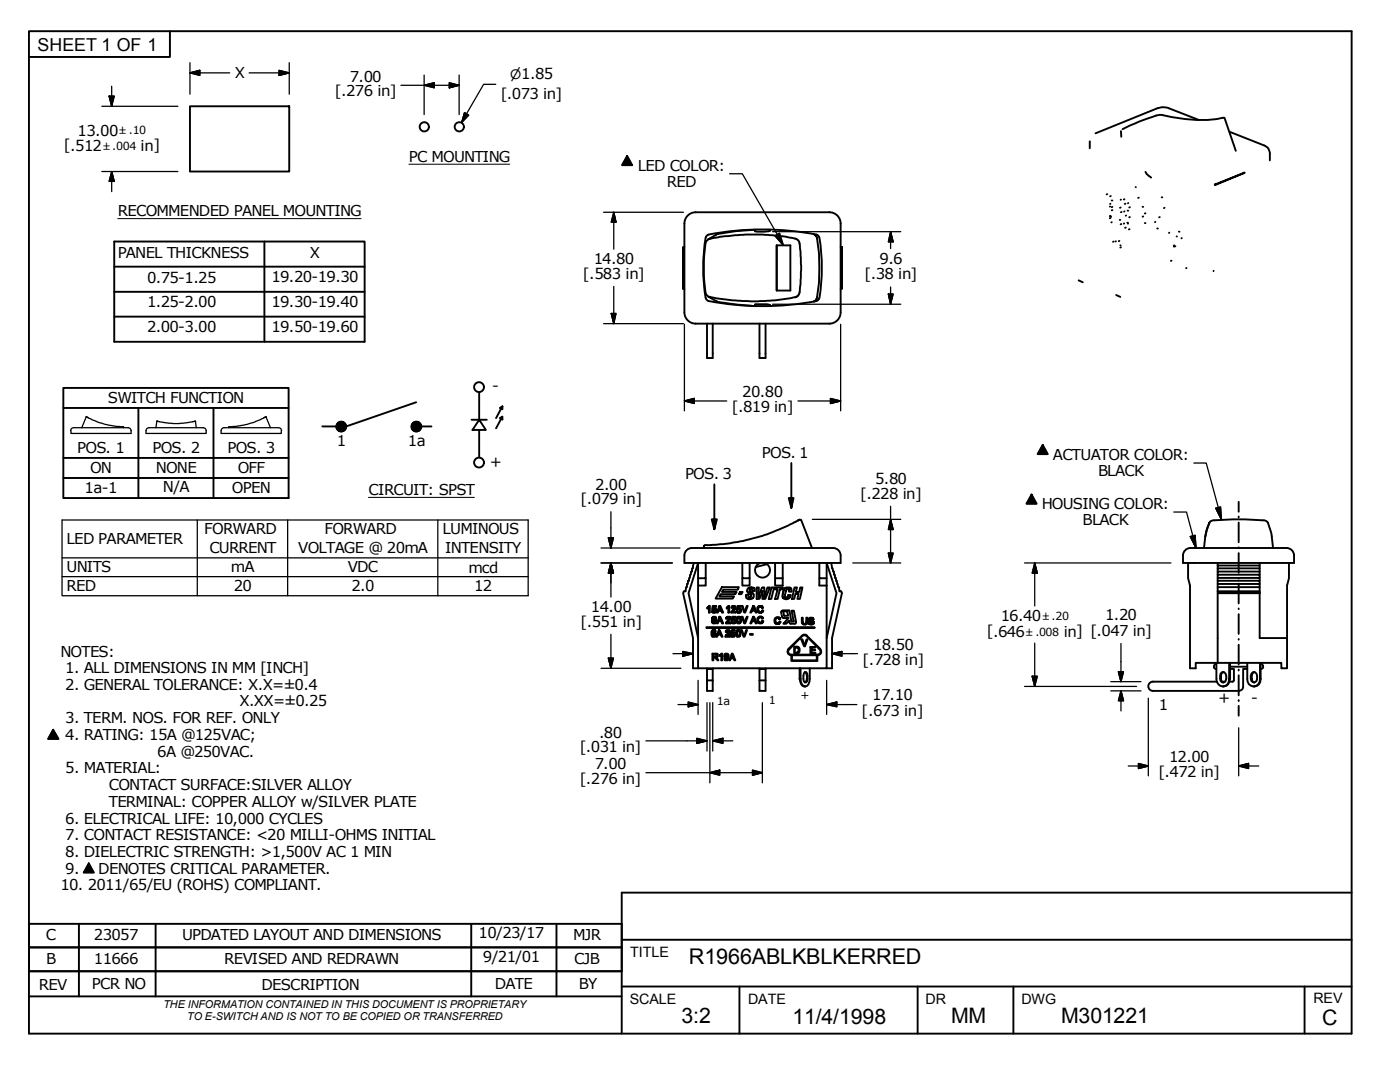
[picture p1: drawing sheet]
<svg xmlns="http://www.w3.org/2000/svg" width="279mm" height="216mm" viewBox="0 0 279 216" stroke-linecap="round" stroke-linejoin="round" font-family="sans-serif">
<!-- layer: Visible Edges(ANSI) -->
<g fill="none" stroke="#000" stroke-width=".38">
<path d="M228.6 34.3l.3 .4 .8 .7M242.4 36.8l6-2.3-5.8 2.4zM248.3 34.4v.1M136.5 57.7v-8.4h-.2v8.4h.3M136.5 49.3h.1M140.8 47.4a37.5 37.5 0 0 0 0 12M140.9 59.5l.1 .2 .4 .4M141.4 46.8a57.3 57.3 0 0 1 21.5 0M141.4 46.8l-.2 .1-.3 .5M153.7 45.8a.71 .71 0 0 1-.9 .4h-1.5a.4 .4 0 0 1-.6-.4l-3.7 .3-3.7 .6M155 49h2.7v9h-2.7zM155 49v9"/>
<path d="M162.9 46.8l.5 .3 .1 .3M163.1 47.6a38.2 38.2 0 0 1 0 11.6M163.5 59.5l-.3 .4-.3 .2M163.5 47.4a37.5 37.5 0 0 1 0 12.1M167.8 49.3h.1M167.8 57.7h.1M167.9 49.3h.1v8.4h-.1zM242.2 54v.1M141.1 64.6v5.9M141.4 60.1a57.3 57.3 0 0 0 21.5 0M142.2 64.6v6.8M143.3 60.3l7.4 .8a.48 .48 0 0 1 .2-.4 .48 .48 0 0 1 .5 0h1.7a.47 .47 0 0 1 .6 .4"/>
<path d="M151.6 64.6v5.9M152.8 64.6v6.8M136.6 112.3h31.2M138.1 109.3a1.49 1.49 0 0 0-1.5 1.5M138.5 112.3l-.2 1.1h-.2v.6h-.2v.7h-.2v.6h-.2v.7l-.2-.1v.6h-.2v.7h-.2l-.1 .8h-.3l-.2 .4 2 8.9v6h1M140.5 109v.3M140.8 112.3v3.1h-1.5M140.8 115.4v1.4h-1.5M144.1 117.2h3.3l-.1 .5h-3l-.2 .4h2.9l-.3 .5h-2.9l-.2 .4h2.9l-.3 .4h-3.4zM147.7 118.1h.5l-.2 .5h-.6zM148.1 112.3v3.1h1.5v-3.1M148.1 115.4v1.4h1.5v-1.4"/>
<path d="M149.3 117.4l.2-.2h.4a.55 .55 0 0 1 .6 .1 .55 .55 0 0 1 .1 .6h-.4a.31 .31 0 0 0-.2-.4 .31 .31 0 0 0-.4 .2 .31 .31 0 0 0 .3 .4l.1 .1a.7 .7 0 0 1 .4 .9 .7 .7 0 0 1-.9 .5 .67 .67 0 0 1-.6-.9h.5a.32 .32 0 0 0 .1 .5 .32 .32 0 0 0 .4-.2 .32 .32 0 0 0-.2-.4l-.2-.2a.61 .61 0 0 1-.2-1zM151 117.2h.4v2l.7-2h.4v2l.7-2h.5l-1 2.3h-.6v-1.6l-.5 1.6h-.6zM151.7 112.3a1.49 1.49 0 0 0-.7 2.3 1.49 1.49 0 0 0 2.4 0 1.49 1.49 0 0 0-.8-2.3M153 112.6l-2.2 .6M154 117.2h.5l-.6 2.3h-.5zM154.7 112.3v3.1h1.5v1.4h-1.5v-1.4M154.7 117.2h1.6l-.2 .4h-.5l-.4 1.9h-.5l.5-1.9h-.6zM156.2 112.3v3.1M156.6 117.4l.5-.2a.62 .62 0 0 1 .7 .1 .62 .62 0 0 1 .1 .7h-.4a.35 .35 0 0 0-.3-.5 .35 .35 0 0 0-.4 .5l-.1 .5a.4 .4 0 0 0-.1 .5 .4 .4 0 0 0 .5 .2l.2-.5 .4 .1a.77 .77 0 0 1-.8 .8 .77 .77 0 0 1-.7-1zM158.6 117.2h.5l-.3 .9h.7l.2-.9h.4l-.5 2.3h-.5l.3-1h-.7l-.2 1h-.4zM158.6 104.2a41 41 0 0 1-16.8 4.6M159.9 103.8l2.2 5.5"/>
<path d="M163.5 112.3v3.1h1.5M163.5 115.4v1.4h1.5M165 116.8v16.5h-25.7v-21l-1.9 6.1 1.9 8.9M165 116.8v-4.5l1.9 6.1-1.9 8.9M165.9 112.3l.3 1.7h.2v.7h.2v.6h.2l.5 1.9h.1l.1 .8h.4l.1 .4-1.9 8.9v6h-1.1M237.1 112.3v3.1l.4 1.4v16.5h1.1v-1h17.1v1h1.2v-6h-5.5v-8.9M237.6 109.3a1.49 1.49 0 0 0-1.5 1.6v1.4h22.2M240.5 107.1l-.2 2.2M243 118h8.4v.4h-8.4zM243 118v-.8h8.4v.8M243 117.2v-.7h8.4v.7M243 116.5v-.6h8.4v.6"/>
<path d="M243 115.9v-.6h8.4v.6M243 115.3v-.6h8.4v.6M243 114.7v-.7h8.4v.7M243 114v-.6h8.4v.6M243 113.4v-.6h8.4v.6M243 112.3v.5M243 118.4v13.9M251.4 112.3v.5M253.8 107.1l.3 2.2M256.8 109.3a1.49 1.49 0 0 1 1.5 1.5M257.2 112.3v3.1l-.3 1.4v10.5M141 125.2h21.6v.1h-21.6z"/>
<path d="M141.1 133.3v.2M141.2 121.2l.5-.3v1.3h-.2v-1l-.3 .2zM142.1 125.8a.43 .43 0 0 1 .7 .2h-.1a.35 .35 0 0 0-.5-.1 .35 .35 0 0 0-.1 .5 .42 .42 0 0 1 .7 .1 .42 .42 0 0 1-.3 .6 .42 .42 0 0 1-.5-.5zM142.2 123.2a.37 .37 0 0 1 .5-.1 .37 .37 0 0 1 0 .5 .4 .4 0 0 1 .1 .6 .4 .4 0 0 1-.6 .1 .4 .4 0 0 1 0-.6l.2-.1-.3-.2zM142.2 130.4h.6a.36 .36 0 0 1 .5 .3 .36 .36 0 0 1-.4 .4l.5 .7h-.2l-.4-.6h-.4v.6h-.2zM142.2 120.9h.7v.2h-.5l-.1 .4a.42 .42 0 0 1 .6 .2 .42 .42 0 0 1-.2 .5 .42 .42 0 0 1-.6-.3h.1a.31 .31 0 0 0 .5 .1 .31 .31 0 0 0 0-.5 .31 .31 0 0 0-.5 .2l-.1-.1zM142.2 133.5v4.4M142.2 133.5h-1.1v2.3M142.2 133.3v.2M142.4 130.6h.4a.23 .23 0 0 1 .3 .2 .23 .23 0 0 1-.4 .2h-.3zM143.4 125.7h.2l.6 1.4h-.2l-.2-.5h-.5l-.2 .5h-.2zM143.5 125.9l.3 .6h-.5z"/>
<path d="M143.6 123.1h.2l.5 1.3h-.2l-.1-.4h-.6l-.1 .4h-.2zM143.6 120.9h.2l.5 1.3h-.2l-.1-.3h-.6l-.1 .3h-.2zM143.6 123.2l.3 .6h-.5zM143.6 121l.3 .7h-.5zM143.8 130.6l.3-.2v1.4h-.1v-1.1l-.4 .2zM144.7 130.5a.58 .58 0 0 1 .6 .1 .58 .58 0 0 1 .1 .7 .42 .42 0 0 1-.3 .5 .42 .42 0 0 1-.5-.4h.1a.3 .3 0 0 0 .4 .2 .3 .3 0 0 0 .1-.5 .43 .43 0 0 1-.6 0 .43 .43 0 0 1 .1-.6zM144.9 125.8a.48 .48 0 0 1 .8 .1 .48 .48 0 0 1-.4 .7l-.3 .3h.7v.2h-.9l.3-.5a.53 .53 0 0 0 .3-.7h-.3l-.3 .2zM145 121.2l.5-.3v1.3h-.1v-1l-.3 .2zM145 123.1a.47 .47 0 0 1 .8 .2 .47 .47 0 0 1-.4 .7l-.3 .2h.7v.2h-.9l.3-.4a.58 .58 0 0 0 .3-.8h-.1a.21 .21 0 0 0-.2 0 .21 .21 0 0 0-.1 .2h-.2zM146 125.7h.7v.2h-.5l-.2 .3a.46 .46 0 0 1 .7 .2 .46 .46 0 0 1-.3 .6 .46 .46 0 0 1-.5-.3h.1a.31 .31 0 0 0 .4 .2 .31 .31 0 0 0 .2-.4 .31 .31 0 0 0-.4-.2l-.3 .1zM146 130.4h.2l.5 1.4h-.1l-.2-.4h-.5l-.4 .4zM146 121a.47 .47 0 0 1 .8 .2 .47 .47 0 0 1-.4 .7l-.2 .2h.6v.1h-.9l.5-.5a.32 .32 0 0 0 .3-.4 .32 .32 0 0 0-.4-.3l-.1 .3h-.2z"/>
<path d="M146.1 130.6l.3 .6h-.5zM146.1 123.1h.7v.1h-.6v.4a.44 .44 0 0 1 .6 .1 .44 .44 0 0 1-.2 .7 .44 .44 0 0 1-.6-.4h.1a.31 .31 0 0 0 .4 .2 .31 .31 0 0 0 .2-.4 .31 .31 0 0 0-.4-.2l-.3 .2zM147.1 123.1a.63 .63 0 0 1 .7 .2 .63 .63 0 0 1 .1 .7 .46 .46 0 0 1-.6 .4 .46 .46 0 0 1-.3-.6zM147.1 125.7a.6 .6 0 0 1 .6 .3 .6 .6 0 0 1 .1 .6 .42 .42 0 0 1-.5 .5 .42 .42 0 0 1-.4-.5v-.6zM147.2 120.9h.6v.2h-.5v.4a.44 .44 0 0 1 .6 .2 .44 .44 0 0 1-.2 .6 .44 .44 0 0 1-.6-.3l-.1-.1h.2a.29 .29 0 0 0 .4 .2 .29 .29 0 0 0 .1-.4 .29 .29 0 0 0-.3-.2l-.3 .1zM147.2 125.9a.55 .55 0 0 1 .4 .8 .27 .27 0 0 1-.4 .2 .27 .27 0 0 1-.1-.3zM147.3 123.3a.4 .4 0 0 1 .4 .1 .4 .4 0 0 1 0 .5 .3 .3 0 0 1-.4 .4 .3 .3 0 0 1-.1-.5zM147.9 125.7h.2l.4 1.2 .4-1.2h.2l-.5 1.4h-.2zM148 123.1h.2l.4 1.2 .4-1.2h.2l-.5 1.3h-.2zM148 120.9h.2l.4 1.2 .4-1.2h.2l-.5 1.3h-.2zM149.7 126.5h.5v.2h-.5zM150.3 120.9h.2l.5 1.3h-.2l-.1-.3h-.6l-.2 .3h-.2z"/>
<path d="M150.3 123.1h.2l.5 1.3h-.2l-.1-.4h-.6l-.2 .4h-.2zM150.4 121l.2 .7h-.4zM150.4 123.2l.2 .6h-.4zM151.2 123.3a.59 .59 0 0 1 .6-.3 .59 .59 0 0 1 .5 .4h-.2a.46 .46 0 0 0-.7-.1 .46 .46 0 0 0-.1 .7 .42 .42 0 0 0 .5 .3 .42 .42 0 0 0 .3-.4l.2 .1a.63 .63 0 0 1-.9 .4 .63 .63 0 0 1-.3-.9zM151.2 121.2a.62 .62 0 0 1 1.1 .1h-.2a.42 .42 0 0 0-.6-.2 .42 .42 0 0 0-.2 .6 .42 .42 0 0 0 .4 .4 .42 .42 0 0 0 .4-.3l.2 .1a.63 .63 0 0 1-.9 .3 .63 .63 0 0 1-.2-1zM151.6 133.3v.2M152.8 133.5v4.4M152.8 133.5h-1.2v2.3M152.8 133.3v.2M154.6 123.4a.59 .59 0 0 1 .6-.3 .59 .59 0 0 1 .5 .4l-.1 .1a.5 .5 0 0 0-.8 0 .5 .5 0 0 0 .2 .7l.3 .1 .3-.4 .2 .1a.66 .66 0 0 1-1 .3 .66 .66 0 0 1-.2-1zM156.2 121.9l-.3 .3 .2 .9 .3 .2M156.2 121.8h1.3l.4 2.2h.4"/>
<path d="M156.3 122l.3 .9M156.3 123.3h1.1l-1.1 1.2h.6l.6-.7v.4M156.4 122l-.1 .1M156.4 122h.7l.2 .9h-.8M157.4 129.5a.73 .73 0 0 0-.2 .8 .73 .73 0 0 0 .7 .4v1.2h5.2l.1-1.2a.73 .73 0 0 0 .6-.4 .73 .73 0 0 0-.1-.8M157.5 129.6a.6 .6 0 0 0-.2 .7 .6 .6 0 0 0 .6 .3h5.3a.6 .6 0 0 0 .5-.4 .6 .6 0 0 0-.1-.6M158.1 130.7h4.9v1.1h-4.9zM158.4 124l-.4-2.1h.4l.5 2.2M158.4 123.9l-.1 .1M158.5 129h.4a.67 .67 0 0 1 .7 .7 .67 .67 0 0 1-.7 .7h-.4zM158.6 129.2h.3a.51 .51 0 0 1 .5 .5 .51 .51 0 0 1-.5 .5h-.3zM158.9 124.1l-.1 .3-.2 .1h-.8l-.3-.3"/>
<path d="M159.6 133.3v2.1M159.8 133.3v2.1a1.26 1.26 0 0 0 1 1.6M159.9 127.6h.2l.4 1.2 .5-1.2h.2l-.5 1.4h-.2zM160 123.3h.2v.7a.36 .36 0 0 0 .4 .5 .36 .36 0 0 0 .3-.5v-.7h.2v.7a.55 .55 0 0 1-.5 .7 .55 .55 0 0 1-.6-.7zM160 126.9l-2.6 2.6M160 126.8a.73 .73 0 0 1 1.1 0M160.1 126.9l-2.6 2.7M160.1 126.9a.6 .6 0 0 1 .9 0M161 126.9l2.6 2.7M161 126.9l2.7 2.6M161 134.9v.5M161.5 123.4a.54 .54 0 0 1 .9 .2h-.2a.33 .33 0 0 0-.3-.2 .33 .33 0 0 0-.4 .2l.2 .2a.52 .52 0 0 1 .6 .2 .52 .52 0 0 1 0 .5 .59 .59 0 0 1-.9-.4h.1a.39 .39 0 0 0 .4 .4 .39 .39 0 0 0 .3-.4 .59 .59 0 0 1-.7-.7z"/>
<path d="M161.6 133.3v2.1M161.7 129.1h1v.1h-.8v.5h.8v.1h-.8v.5h.9v.1h-1.1zM230.1 136h12.8M230.1 137.9h17.2M230.1 136a.92 .92 0 0 0-.9 .9 .92 .92 0 0 0 .9 1M242.3 132.8v.5l.4 .2M242.7 132.3l-.4 .5M242.8 132.3v3.1a1.37 1.37 0 0 0 1.3 1.6 1.37 1.37 0 0 0 1.4-1.6v-3.1M243.5 134.9l.1-.5 .3-.3h.4l.3 .3 .1 1M243.9 136h.6M244.2 134.1l-.4 .3-.2 .5M245.3 132.3v3.1a1.33 1.33 0 0 1-1.2 1.6"/>
<path d="M245.4 136h.6M245.5 133.5h.8v2.3M245.5 133h3.4M246.3 135.7l-.3 .3M248.1 137.1a.73 .73 0 0 1-.7 .7M248.9 133.5h-.8v3.6M248.9 132.3v3.1a1.35 1.35 0 0 0 1.4 1.6 1.35 1.35 0 0 0 1.3-1.6v-3.1M249.6 134.9l.1-.5 .4-.3h.3l.4 .3 .1 1M250.3 134.1l-.4 .3-.1 .5M251.5 132.3v3.1a1.33 1.33 0 0 1-1.2 1.6M251.7 132.3l.3 .5M252 132.8v.5l-.4 .2"/>
<circle cx="142.4" cy="126.6" r=".27"/>
<circle cx="142.5" cy="124" r=".26"/>
<circle cx="142.5" cy="123.4" r=".23"/>
<circle cx="144.9" cy="130.9" r=".28"/>
</g>
<!-- layer: Visible Tangent Edges(ANSI) -->
<g fill="none" stroke="#000" stroke-width=".38">
<path d="M217.5 28.2v1.4M221 38.7l-.1 .1M221.7 39.1l-.1 .1M223.7 39.8l-.1 .1M223.7 26.2l.1 1.1M224 25.8a35.2 35.2 0 0 1 7.5-2.9 35.1 35.1 0 0 0 11.4 .8l1.4-.2 2.3 6.6M224.4 39.8h-.1M226.6 37.3h.1M227.3 39.4l-.2 .1M231.8 39.4h.2M239.3 23.9l-6.1-2.3a3.3 3.3 0 0 0-2.2 0l-12.4 5M245.4 26.3l6.9 2.7 .8 .6a3.6 3.6 0 0 1 .3 2.4"/>
<path d="M136.6 44.6v17.7a2.25 2.25 0 0 0 2.2 2.3M138.8 42.4h26.7M138.8 42.4a2.25 2.25 0 0 0-2.2 2.2M141.4 47.8l.4-.2a41.1 41.1 0 0 1 17.3 .2l.3 .3a31.7 31.7 0 0 1 0 10.6l-.4 .5a41.3 41.3 0 0 1-17.6 0M143.3 46.7h-.3l-1.8 1.2a2.09 2.09 0 0 0-.5 1.9 27.8 27.8 0 0 0 .3 9l.4 .4 1.9 1.1M162.4 46.7l.4 .3 .3 .6M163.1 59.2l-.2 .6-.5 .4M165.5 42.4a2.25 2.25 0 0 1 2.3 2.2M167.8 44.6v17.7a2.25 2.25 0 0 1-2.3 2.3M215.3 55.9l.8 .4M221.5 41.2h.1M221.6 40.6v.1"/>
<path d="M221.6 43.5l-.1 .1M221.6 43.1h-.1M221.9 40h.1M221.9 44.3l-.1 .1M222 41.3h-.1M222 41.9l-.1 .1M222.2 48.2l-.1 .1M222.7 48.1l-.1 .1M222.8 58.9l.8 .3M223.4 48.1h-.1M223.5 43.9h.1M223.6 49h.1"/>
<path d="M223.6 41.4l-.1 .1M223.7 49.3l-.1 .1M223.8 44.7l-.2 .1M223.8 42.3l-.1 .1M224.3 44.6h.1M224.4 42.2h-.1M224.6 40.6l-.1 .1M224.7 45.4l-.2 .1M224.7 43v.1M225 44.4h.1M225 42h.2M225.1 44.6h.1"/>
<path d="M225.2 40.5l-.1 .1M225.4 45.7l-.1 .1M225.5 41.3l-.1 .1M225.5 43.3l-.1 .1M228 41.3h.2M228.2 43.2h-.2M228.5 44.5h.1M228.6 42.5l-.1 .1M230.6 44.3h-.1M230.9 45.6h.2M231.5 43.3l-.2 .1M232.4 41.5h-.1"/>
<path d="M233.4 46.4l-.1 .1M233.8 52l-.1 .1M234.4 49.1l-.1 .1M234.4 49h-.1M234.8 47.2h.1M235.3 46.2h.1M235.8 47.5v.1M236.8 53.5h-.1M138.8 64.6h26.7M141.1 70.5v.9h1.1M151.6 70.5v.9h1.2M136.6 110.9v1.4"/>
<path d="M138 109.3h28.2M140.6 108.8l-.1 .2M140.7 108.8h1.1M159.6 103.7l.2 .1M159.6 103.7l-1 .5M166.3 109.3a1.49 1.49 0 0 1 1.5 1.5v1.5M237.6 109.3h19.2M241.3 104.3l-.8 2.8zM241.4 104.3a.77 .77 0 0 1 1-.5 48.6 48.6 0 0 1 10.3 .1l.3 .4 .8 2.8M258.3 110.9v1.4M141.1 133.5h1.1M142.2 135.8h-1.1v2.1h1.1"/>
<path d="M151.6 133.5h1.2M152.8 135.8h-1.2v2.1h1.2M159.8 135.4h-.2a1.36 1.36 0 0 0 1.1 1.6M160.7 134.1l.2 .3 .1 .5h.2v.5h-.2l-.3 .8M161.2 134.9l-.3-.8h-.3a2.05 2.05 0 0 0 0 2h.3l.3-.7M161.6 135.4a1.38 1.38 0 0 1-.8 1.6M243.5 134.9h.1v.5h-.1zM243.5 135.4l.1 .5 .3 .2h.4l.3-.2 .1-.5M243.6 135.4l.2 .6 .4 .2M245.3 135.4h.2M249.6 134.9h.2v.5h-.2zM249.6 135.4l.1 .5 .4 .2h.3l.4-.2 .1-.5"/>
<path d="M249.8 135.4l.1 .6 .4 .2M251.5 135.4h.1"/>
</g>
<!-- layer: Visible Edges(ANSI) -->
<circle cx="242.4" cy="36.8" r=".19" fill="#000"/>
<!-- layer: Visible Tangent Edges(ANSI) -->
<g fill="#000">
<circle cx="221.6" cy="43.2" r=".19"/>
<circle cx="225.2" cy="42.2" r=".19"/>
<circle cx="234.4" cy="49.1" r=".19"/>
</g>
<!-- layer: Hatch -->
<g fill="#000" stroke="#000" stroke-width=".2">
<path d="M125.2 31.1l1 1.9h-2.1zM67.1 84.9l2 .1h-2zM67.1 84.9h2v.1zM67.1 84.8l2 .1zM67.2 84.7l1.8 .1h-1.9zM67.2 84.7h1.8v.1zM67.2 84.6l1.8 .1zM67.3 84.5l1.7 .1h-1.8zM67.3 84.5h1.6l.1 .1zM67.4 84.5h1.5zM67.4 84.5h1.4zM67.4 84.4l1.4 .1z"/>
<path d="M67.5 84.3l1.3 .1zM67.5 84.3h1.2zM67.6 84.3h1.1zM67.6 84.3h1zM67.7 84.2l.9 .1zM67.7 84.2h.8zM67.8 84.1l.7 .1zM67.8 84.1h.6zM67.9 84.1h.5zM67.9 84.1h.4zM68 84.1h.3zM68 84.1h.2z"/>
<path d="M67.9 86.1h.3zM68 86.1h.2zM67.8 86l.5 .1zM67.9 86.1h.4zM67.7 86h.7zM67.8 86h.6zM67.6 86h.9zM67.7 86h.8zM67.5 85.9l1.1 .1zM67.6 86h1zM67.4 85.9h1.3zM67.5 85.9h1.2z"/>
<path d="M67.4 85.8l1.4 .1zM67.4 85.9h1.4zM67.3 85.7l1.5 .1zM67.4 85.8h1.4zM67.2 85.6l1.7 .1h-1.6zM67.3 85.7h1.6zM67.2 85.5l1.8 .1zM67.2 85.6h1.8l-.1 .1zM67.1 85.3l1.9 .1zM67.1 85.4h1.9v.1zM67.1 85.4l1.9 .1h-1.8zM67.2 85.5h1.8z"/>
<path d="M67.1 85l2 .1zM67.1 85.1h2v.1zM67.1 85.1l2 .1h-2zM67.1 85.2h2v.1zM67.1 85.2l2 .1h-2zM67.1 85.3h2zM82.1 84.9l2 .1h-2zM82.1 84.9h2v.1zM82.2 84.8l1.9 .1zM82.2 84.7l1.9 .1h-1.9zM82.2 84.7h1.8l.1 .1zM82.2 84.7h1.8z"/>
<path d="M82.2 84.6l1.8 .1zM82.3 84.5l1.6 .1h-1.7zM82.3 84.5h1.6v.1zM82.3 84.5h1.6zM82.4 84.5h1.5zM82.4 84.4l1.4 .1zM82.4 84.4h1.4zM82.5 84.3l1.3 .1zM82.5 84.3h1.2zM82.6 84.3h1.1zM82.6 84.3h1zM82.7 84.2l.9 .1z"/>
<path d="M82.7 84.2h.8zM82.8 84.1l.7 .1zM82.8 84.1h.6zM82.9 84.1h.5zM82.9 84.1h.4zM83 84.1h.3zM83 84.1h.2zM82.9 86.1h.3zM83 86.1h.2zM82.8 86l.5 .1zM82.9 86.1h.4zM82.7 86h.7z"/>
<path d="M82.8 86h.6zM82.6 86h.9zM82.7 86h.8zM82.5 85.9l1.1 .1zM82.6 86h1zM82.4 85.9h1.3zM82.5 85.9h1.2zM82.4 85.8l1.4 .1zM82.4 85.9h1.4zM82.3 85.7l1.5 .1zM82.4 85.8h1.4zM82.2 85.6l1.7 .1h-1.6z"/>
<path d="M82.3 85.7h1.6zM82.2 85.5l1.7 .1zM82.2 85.6h1.7v.1zM82.2 85.4l1.8 .1h-1.8zM82.2 85.5h1.8zM82.1 85l2 .1zM82.1 85.1h2v.1zM82.1 85.1l2 .1h-2zM82.1 85.2h2v.1zM82.1 85.2l2 .1h-2zM82.1 85.3l2 .1zM82.2 85.4h1.9l-.1 .1z"/>
<path d="M208.1 88.8l1 1.8h-2zM205.9 98.7l1 1.8h-2zM10.6 145.6l1.1 1.8h-2.1zM17.7 172.3l1 1.8h-2z"/>
</g>
<g fill="#1e1e47" stroke="#1e1e47" stroke-width=".2">
<path d="M142.6 103.6h.5l-.5 2z"/>
<path d="M142 103.6h.6v2z"/>
<path d="M157.9 99.4h.5l-.5 1.9z"/>
<path d="M157.4 99.4h.5v1.9z"/>
<path d="M99.8 81.4l.5-.3v.6z"/>
<path d="M99.8 83.4l.5-.3v.6z"/>
</g>
<!-- layer: Sketch Geometry(ANSI) -->
<g fill="none" stroke="#000" stroke-width=".38">
<path d="M5.8 6.2h263.9v200h-263.9zM33.9 6.2v5.2h-28.1M37.9 21.2h19.8v13h-19.8zM125.2 31.1l1 1.9h-2.1zM22.8 48.2h50v20h-50zM22.8 53.2h50M22.8 58.2h50M52.8 48.2v20M12.6 77.4h45v22h-45zM22.8 63.2h50M95.6 78.3v5.5M12.6 95.4h45"/>
<path d="M12.6 91.4h45M12.6 81.4h45M27.6 81.4v18M42.6 81.4v18M64.3 85.1h2.8M83.1 80.3l-14 4.8M84.1 85.1h2M94.1 83.8h3.1M95.6 83.8l1.4 2h-2.7zM95.6 85.8v5.4M99.8 81.4l.5-.3v.6zM99.8 83.4l.5-.3v.6z"/>
<path d="M100 81.5l-1 1.9M100 83.6l-1 1.9M142.6 96.6v9l.5-2h-1.1l.6 2M157.9 92.4v8.9l.5-1.9h-1l.5 1.9M205.9 98.7l1 1.8h-2zM208.1 88.8l1 1.8h-2zM247.2 100.1v2M247.2 103.1v.2M247.2 104.3v3.9M247.2 109.2v.1M247.2 110.4v3.9M247.2 115.3v.1"/>
<path d="M247.2 116.5v3.9M247.2 121.4v.1M247.2 122.6v3.9M247.2 127.5v.1M247.2 128.7v3.9M247.2 133.6v.2M247.2 134.7v4M247.2 139.7v.2M10.6 145.6l1.1 1.8h-2.1zM247.2 140.8v2M17.7 172.3l1 1.8h-2zM269.7 178.1h-145.6v28.1"/>
<path d="M5.8 198.8h118.3M15.7 184.3v14.5M31.1 184.3v14.5M94 184.3v14.5M111.1 184.3v14.5M124.1 184.3h-118.3v4.7h118.3h-118.3v4.8h118.3h-118.3M124.1 187.5h145.6M124.1 196.8h145.6M147.6 196.8v9.4M183.1 196.8v9.4M202.2 196.8v9.4M260.3 196.8v9.4"/>
<circle cx="84.7" cy="25.3" r=".92"/>
<circle cx="91.7" cy="25.3" r=".92"/>
<circle cx="95.6" cy="77.2" r=".98"/>
<circle cx="68.1" cy="85.1" r=".98"/>
<circle cx="83.1" cy="85.1" r=".98"/>
<circle cx="95.6" cy="92.3" r=".98"/>
</g>
<!-- layer: Symbols(ANSI) -->
<path d="M81.6 32.8h20.1M23.5 43.6h48.6M73.5 99.3h21.2" fill="none" stroke="#000" stroke-width=".2"/>
<!-- layer: Dimensions(ANSI) -->
<g fill="none" stroke="#000" stroke-width=".25">
<path d="M21.8 19.2h1l-.5 2zM22.3 17.2v4M37.9 14.5l2-.5v1zM37.9 14.5h7.9M37.9 12.5v6.3M49.7 14.5h8M55.7 14l2 .5-2 .5zM57.7 12.5v6.3M80 17h11.6M84.6 17l2.1-.5v1zM84.6 15v7.9M89.7 16.5l1.9 .5-1.9 .5z"/>
<path d="M91.6 15v7.9M98.9 16.8h-2.4l-4.4 7.6M20.3 34.2h15.2M20.3 21.2h15.2M22.3 34.2l.5 2h-1zM22.3 34.2v4M92.7 22.5l.8 .5-1.4 1.4zM120.5 42.4h15.9M122.5 42.4l.4 1.9h-.9zM122.5 42.4v7.3M122.5 57.2v7.4M154.2 46.2h25.6"/>
<path d="M177.3 58.7h.9l-.5 2zM177.7 46.2l.5 2.1h-.9zM177.7 46.2v3.4M177.7 57.3v3.4M120.5 64.6h15.9M122 62.5h.9l-.4 2.1zM136.6 64.7v17.3M154.2 60.7h25.6M165.7 79.5l2.1 .5-2.1 .5zM167.8 64.7v17.3M136.6 80l2-.5v1zM136.6 80h8.4"/>
<path d="M159.3 80h8.5M120 112.3h14.2M120 109.3h15.7M121.4 107.3h1l-.5 2zM121.9 112.3l.5 2.1h-1zM121.9 102.1v7.2M121.9 112.3v6.8M162.1 103.6h17.7M170.2 112.3h9.6M177.3 110.4h.9l-.5 1.9zM177.7 103.6l.5 2.1h-.9zM177.7 101v11.3"/>
<path d="M204.5 112.3h29.2M206.5 112.3l.5 2.1h-1zM206.5 112.3v8.6M120 133.3h15.9M121.4 131.3h1l-.5 2zM121.9 126.6v6.7M134.3 130.4h4M136.3 130l2 .4-2 .5zM138.3 128.5v2.4M139.3 135.8v6.8M165 135.8v6.8M166.1 130.4l1.9-.4v.9z"/>
<path d="M166.1 130.4h5M204.5 137h22.3M206 134.9h1l-.5 2.1zM206.5 128.3v8.7M221.7 137.9h6M221.7 136h6M223.2 134h1l-.5 2zM223.7 137.9l.5 1.9h-1zM223.7 128.4v7.6M223.7 137.9v4M229.2 139.3v15.5M128.9 154.2h23.2"/>
<path d="M128.9 147.8h12.2M135.3 140.6h4M137.4 140.1l1.9 .5-1.9 .4zM139.1 147.3l2 .5-2 .5zM141.1 140.2v9.7M141.7 154.2l1.9-.5v1zM141.7 140.2v16M142.2 147.8l2.1-.5v1zM142.2 147.8h4M142.2 140.2v9.7M150.2 153.7l1.9 .5-1.9 .5zM152.1 140.2v16"/>
<path d="M165 140.6l2-.5v.9zM165 140.6h6M225.2 152.8h4M227.2 152.3l2 .5-2 .6zM247.2 152.8l2-.5v1.1zM247.2 152.8h4M247.2 145.2v9.6"/>
</g>
<g fill="#000" stroke="#000" stroke-width=".25">
<path d="M21.8 19.2l.5 2zM21.8 19.2h1l-.5 2zM37.9 14.5l2-.5zM37.9 14.5l2-.5v1zM55.7 15l2-.5zM55.7 14l2 .5-2 .5zM84.6 17l2.1-.5zM84.6 17l2.1-.5v1zM89.7 17.5l1.9-.5zM89.7 16.5l1.9 .5-1.9 .5zM22.3 34.2l.5 2zM22.3 34.2l.5 2h-1z"/>
<path d="M92.7 22.5l-.6 1.9zM92.7 22.5l.8 .5-1.4 1.4zM122.5 42.4l.4 1.9zM122.5 42.4l.4 1.9h-.9zM177.3 58.7l.4 2zM177.3 58.7h.9l-.5 2zM177.7 46.2l.5 2.1zM177.7 46.2l.5 2.1h-.9zM122 62.5l.5 2.1zM122 62.5h.9l-.4 2.1zM136.6 80l2-.5zM136.6 80l2-.5v1z"/>
<path d="M165.7 80.5l2.1-.5zM165.7 79.5l2.1 .5-2.1 .5zM121.4 107.3l.5 2zM121.4 107.3h1l-.5 2zM121.9 112.3l.5 2.1zM121.9 112.3l.5 2.1h-1zM177.3 110.4l.4 1.9zM177.3 110.4h.9l-.5 1.9zM177.7 103.6l.5 2.1zM177.7 103.6l.5 2.1h-.9zM206.5 112.3l.5 2.1zM206.5 112.3l.5 2.1h-1z"/>
<path d="M121.4 131.3l.5 2zM121.4 131.3h1l-.5 2zM136.3 130.9l2-.5zM136.3 130l2 .4-2 .5zM166.1 130.4l1.9-.4zM166.1 130.4l1.9-.4v.9zM206 134.9l.5 2.1zM206 134.9h1l-.5 2.1zM223.2 134l.5 2zM223.2 134h1l-.5 2zM223.7 137.9l.5 1.9zM223.7 137.9l.5 1.9h-1z"/>
<path d="M137.4 141l1.9-.4zM137.4 140.1l1.9 .5-1.9 .4zM139.1 148.3l2-.5zM139.1 147.3l2 .5-2 .5zM141.7 154.2l1.9-.5zM141.7 154.2l1.9-.5v1zM142.2 147.8l2.1-.5zM142.2 147.8l2.1-.5v1zM150.2 154.7l1.9-.5zM150.2 153.7l1.9 .5-1.9 .5zM165 140.6l2-.5zM165 140.6l2-.5v.9z"/>
<path d="M227.2 153.4l2-.6zM227.2 152.3l2 .5-2 .6zM247.2 152.8l2-.5zM247.2 152.8l2-.5v1.1z"/>
</g>
<!-- layer: 0 -->
<g fill="none" stroke="#000" stroke-width=".25">
<path d="M14.2 85.9v.6h12v-.6M17.2 83.2l-.9 2.1M17.3 83.2l2.1 1 1.7 .5 3.6 .6M17.3 83.1l-.1 .1M24.6 85.2v.1M25.6 85.3a.6 .6 0 0 1 .6 .6M25.6 85.3h-10.9a.6 .6 0 0 0-.6 .6M29.1 85.9a.6 .6 0 0 1 .6-.6h10.8a.6 .6 0 0 1 .6 .6M29.1 85.9v.6h12v-.6M31.2 84.1l.2-.1 3.1 .5h2.1l2.3-.5 .2 .1M31.3 84.1l-.2 1.2M39 84.1l.2 1.2"/>
<path d="M44.1 85.9v.6h12v-.6M44.7 85.3h10.9a.6 .6 0 0 1 .6 .6M44.7 85.3a.6 .6 0 0 0-.6 .6M45.7 85.2v.1M53 83.1l.1 .1M53 83.2l-2.1 1-1.7 .5-2.1 .4-1.4 .1M53.1 83.2l.9 2.1"/>
</g>
<!-- layer: Symbols(ANSI) -->
<path d="M145.6 34.7h2.5l8.2 14.3M154.7 47.1l.9-.6 .7 2.5zM238.3 92.4h2.4l3.1 11.3M12.4 103.8h93v15.1h-93zM12.4 111.3h93M12.4 115.1h93M39.4 103.8v15.1M57.4 103.8v15.1M87.4 103.8v15.1M234.3 102.2h2.5l1.9 7.1M237.6 107.1l.9-.3 .2 2.5zM242.6 101.4l1-.2 .2 2.5z" fill="none" stroke="#000" stroke-width=".25"/>
<path d="M154.7 47.1l1.6 1.9zM154.7 47.1l.9-.6 .7 2.5zM237.6 107.1l1.1 2.2zM237.6 107.1l.9-.3 .2 2.5zM242.6 101.4l1.2 2.3zM242.6 101.4l1-.2 .2 2.5z" fill="#000" stroke="#000" stroke-width=".25"/>
<g font-size="4.3">
<text x="137.5" y="192.3">R1966ABLKBLKERRED</text>
<text x="136" y="204.2">3:2</text>
<text x="158.2" y="204.3">11/4/1998</text>
<text x="189.8" y="204.2">MM</text>
<text x="211.8" y="204.2">M301221</text>
<text x="263.8" y="204.6">C</text>
</g>
<text font-size="3.6" x="7.5" y="10.2">SHEET 1 OF 1</text>
<g font-size="3">
<text x="46.9" y="15.6">X</text>
<text x="69.8" y="16.3">7.00</text>
<text x="104" y="15.8">1.85</text>
<text x="66.8" y="19.2">[.276 in]</text>
<text x="99.9" y="19.7">[.073 in]</text>
<text x="12.8" y="29.9">[.512</text>
<text x="15.5" y="27.1">13.00</text>
<text x="28.1" y="30.1">in]</text>
<text x="81.6" y="32.3">PC MOUNTING</text>
<text x="127.3" y="34">LED COLOR:</text>
<text x="133.1" y="37.3">RED</text>
<text x="23.5" y="43.2">RECOMMENDED PANEL MOUNTING</text>
<text x="23.5" y="51.6">PANEL THICKNESS</text>
<text x="61.8" y="51.4">X</text>
<text x="118.5" y="52.8">14.80</text>
<text x="175.5" y="52.6">9.6</text>
<text x="29.3" y="56.5">0.75-1.25</text>
<text x="54.2" y="56.2">19.20-19.30</text>
<text x="116.3" y="55.6">[.583 in]</text>
<text x="172.5" y="55.8">[.38 in]</text>
<text x="29.3" y="61.3">1.25-2.00</text>
<text x="54.2" y="61.2">19.30-19.40</text>
<text x="29.3" y="66.2">2.00-3.00</text>
<text x="54.2" y="66.2">19.50-19.60</text>
<text x="21.5" y="80.4">SWITCH FUNCTION</text>
<text x="98.2" y="78.1">-</text>
<text x="146" y="82.2">[.819 in]</text>
<text x="148.1" y="79.3">20.80</text>
<text x="67.2" y="89.1">1</text>
<text x="81.4" y="89.1">1a</text>
<text x="15.4" y="90.4">POS. 1</text>
<text x="18" y="94.4">ON</text>
<text x="30.4" y="90.4">POS. 2</text>
<text x="31.1" y="94.4">NONE</text>
<text x="45.4" y="90.4">POS. 3</text>
<text x="47.4" y="94.4">OFF</text>
<text x="97.7" y="93.2">+</text>
<text x="136.7" y="95.6">POS. 3</text>
<text x="152" y="91.4">POS. 1</text>
<text x="210.1" y="91.7">ACTUATOR COLOR:</text>
<text x="219.1" y="95.1">BLACK</text>
<text x="16.9" y="98.4">1a-1</text>
<text x="32.5" y="98.2">N/A</text>
<text x="46.3" y="98.4">OPEN</text>
<text x="73.5" y="98.8">CIRCUIT: SPST</text>
<text x="115.8" y="100.6">[.079 in]</text>
<text x="118.8" y="97.7">2.00</text>
<text x="171.6" y="99.5">[.228 in]</text>
<text x="174.6" y="96.6">5.80</text>
<text x="207.9" y="101.5">HOUSING COLOR:</text>
<text x="40.8" y="106.6">FORWARD</text>
<text x="64.8" y="106.5">FORWARD</text>
<text x="88.3" y="106.6">LUMINOUS</text>
<text x="216" y="104.8">BLACK</text>
<text x="13.3" y="108.5">LED PARAMETER</text>
<text x="41.8" y="110.4">CURRENT</text>
<text x="59.5" y="110.3">VOLTAGE @ 20mA</text>
<text x="88.8" y="110.4">INTENSITY</text>
<text x="13.3" y="114.2">UNITS</text>
<text x="13.3" y="118">RED</text>
<text x="46.1" y="114.2">mA</text>
<text x="46.7" y="118">20</text>
<text x="69.4" y="114.2">VDC</text>
<text x="70.2" y="118">2.0</text>
<text x="93.5" y="114.2">mcd</text>
<text x="94.6" y="118">12</text>
<text x="115.8" y="125">[.551 in]</text>
<text x="117.9" y="122.2">14.00</text>
<text x="199.7" y="124">16.40</text>
<text x="220.5" y="123.8">1.20</text>
<text x="12.1" y="131">NOTES:</text>
<text x="174.2" y="129.8">18.50</text>
<text x="196.9" y="126.8">[.646</text>
<text x="212.3" y="127.1">in] [.047 in]</text>
<text x="13" y="134.3">1. ALL DIMENSIONS IN MM [INCH]</text>
<text x="13" y="137.7">2. GENERAL TOLERANCE: X.X=±0.4</text>
<text x="172.1" y="132.7">[.728 in]</text>
<text x="47.8" y="141">X.XX=±0.25</text>
<text x="172" y="142.9">[.673 in]</text>
<text x="174.1" y="139.8">17.10</text>
<text x="231.3" y="141.6">1</text>
<text x="243.1" y="140.3">+</text>
<text x="249.7" y="140.2">-</text>
<text x="13" y="144.3">3. TERM. NOS. FOR REF. ONLY</text>
<text x="13" y="147.6">4. RATING: 15A @125VAC;</text>
<text x="119.6" y="147.2">.80</text>
<text x="13" y="154.3">5. MATERIAL:</text>
<text x="31.4" y="151">6A @250VAC.</text>
<text x="115.7" y="150.1">[.031 in]</text>
<text x="118.7" y="153.5">7.00</text>
<text x="231.2" y="155.1">[.472 in]</text>
<text x="233.3" y="152.1">12.00</text>
<text x="21.7" y="157.7">CONTACT SURFACE:SILVER ALLOY</text>
<text x="21.7" y="161">TERMINAL: COPPER ALLOY w/SILVER PLATE</text>
<text x="115.7" y="156.4">[.276 in]</text>
<text x="13" y="164.3">6. ELECTRICAL LIFE: 10,000 CYCLES</text>
<text x="13" y="167.6">7. CONTACT RESISTANCE: &lt;20 MILLI-OHMS INITIAL</text>
<text x="13" y="171">8. DIELECTRIC STRENGTH: &gt;1,500V AC 1 MIN</text>
<text x="12.1" y="177.7">10. 2011/65/EU (ROHS) COMPLIANT.</text>
<text x="13" y="174.3">9.</text>
<text x="19.6" y="174.3">DENOTES CRITICAL PARAMETER.</text>
<text x="9.1" y="187.6">C</text>
<text x="18.7" y="187.6">23057</text>
<text x="36.3" y="187.6">UPDATED LAYOUT AND DIMENSIONS</text>
<text x="95.5" y="187.3">10/23/17</text>
<text x="114.4" y="187.6">MJR</text>
<text x="7.7" y="197.5">REV</text>
<text x="9.2" y="192.4">B</text>
<text x="18.4" y="197.4">PCR NO</text>
<text x="18.7" y="192.4">11666</text>
<text x="44.8" y="192.4">REVISED AND REDRAWN</text>
<text x="52.2" y="197.5">DESCRIPTION</text>
<text x="96.4" y="192">9/21/01</text>
<text x="98.7" y="197.4">DATE</text>
<text x="114.6" y="192.4">CJB</text>
<text x="115.5" y="197.3">BY</text>
</g>
<g font-size="2.9">
<text x="125.8" y="190.9">TITLE</text>
<text x="125.7" y="200.4">SCALE</text>
<text x="149.3" y="200.3">DATE</text>
<text x="184.7" y="200.3">DR</text>
<text x="203.8" y="200.4">DWG</text>
<text x="262.1" y="200.2">REV</text>
</g>
<text font-size="2.6" x="101.8" y="15.8">⌀</text>
<g font-size="2.2">
<text x="143.1" y="140.7">1a</text>
<text x="153.4" y="140.5">1</text>
<text x="159.8" y="139.6">+</text>
<text x="32.6" y="201.2">THE INFORMATION CONTAINED IN THIS DOCUMENT IS PROPRIETARY</text>
<text x="37.3" y="203.6">TO E-SWITCH AND IS NOT TO BE COPIED OR TRANSFERRED</text>
</g>
<g font-size="2">
<text x="20.6" y="29.8">±.004</text>
<text x="23.9" y="26.8">±.10</text>
<text x="208.1" y="123.7">±.20</text>
<text x="204.8" y="126.8">±.008</text>
</g>
</svg>
